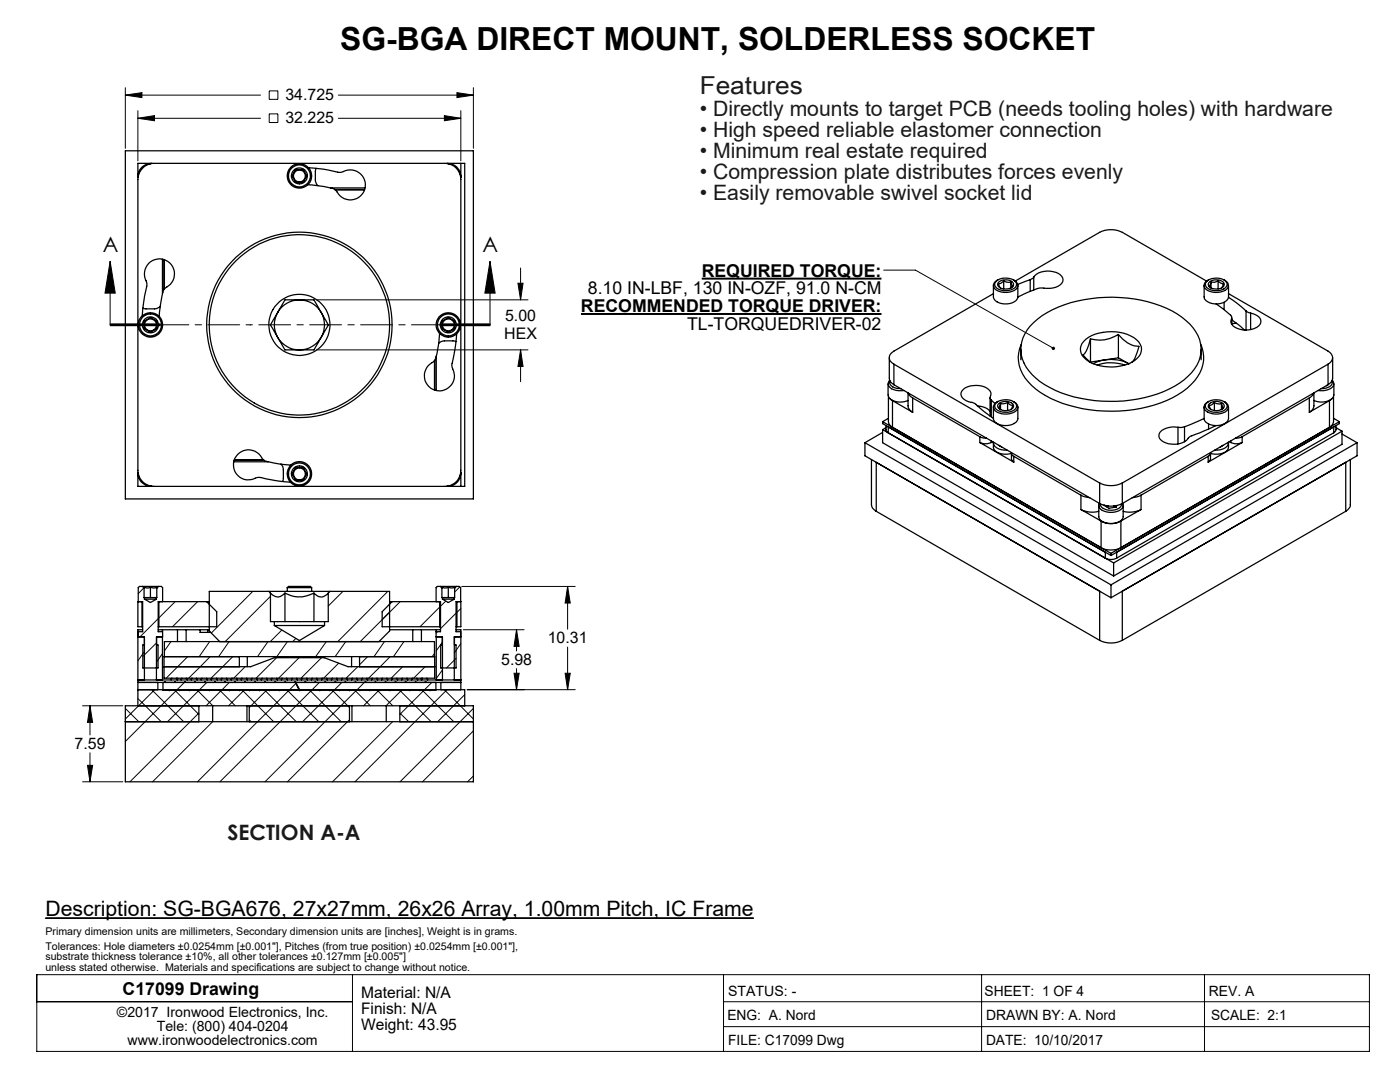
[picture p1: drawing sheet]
<svg xmlns="http://www.w3.org/2000/svg" width="279mm" height="216mm" viewBox="0 0 279 216" stroke-linecap="round" stroke-linejoin="round" font-family="sans-serif">
<g fill="none" stroke="#000" stroke-width=".2">
<path d="M25 19l3.3-.5v1zM25 17.5v12.1M25 19h27M53.7 18.1h1.8v1.7h-1.8zM67.5 19h27M91.2 18.5l3.3 .5-3.3 .5zM94.5 17.5v12.1M27.5 23.6l3.3-.5v1zM27.5 22.1v10M27.5 23.6h24.5M53.7 22.7h1.8v1.7h-1.8zM67.5 23.6h24.5"/>
<path d="M88.7 23.1l3.3 .5-3.3 .5zM92 22.1v10M22 52.1l1 6.4h-2zM22 52.1v12.7M63.1 59.8h42.3M97.8 52.1l1 6.4h-2zM97.8 52.1v12.7M103.4 56.5h1l-.5 3.3zM103.9 53.5v6.3M176.4 53.9h6.3l27.5 15.6M22 64.8h10M22 65h10"/>
<path d="M22 64.6h10M49.9 64.8h.1M63.1 69.8h42.3M87.8 64.6h10zM87.8 64.8h10M87.8 65h10M103.9 69.8l.5 3.3h-1zM103.9 69.8v6.4M28.7 117.3l-1.1 1.2M50.4 118l-8.2 8.3M54 119l-9.1 9M68.4 118l-2.9 2.9"/>
<path d="M77.4 118l-10 10M89 119.9l-1.1 1.1M91.8 117.1l-1.1 1M92.1 117h22.7M113.3 117l.5 3.3h-1zM113.3 117v8.6M27.5 139.4l4.7 4.6M28.8 130l-1.3 1.9M28.8 135.5v.2M30.3 137.6l6.4 6.4M30.9 137.6l-5.9 5.9M31.3 128.3l-2.8 2.7"/>
<path d="M31.6 123.4l-3.7 3.7M32.4 130.4l-1.2 1.8M32.5 127l-.1 .1M34.1 128l-1.3 1.9M34.8 137.6l4.9 5M35 120.1l-3.3 3.2M36.8 136.2l-11.8 11.8M37.5 131l-4.3 4.3M39.3 137.6l3.2 3.2M39.4 120.1l-5 5M41.3 136.2l-7.9 7.8M41.8 128l-2 3"/>
<path d="M41.9 131l-4.3 4.3M43.7 137.6l3.3 3.2M44.3 137.6l-3.2 3.2M45.7 128l-2.1 3M45.8 136.2l-1.5 1.5M46.5 131l-4.4 4.3M48.3 137.6l6.3 6.4M48.8 137.6l-3.2 3.2M48.9 133l-2.3 2.3M52.7 137.6l6.4 6.4M53.3 137.6l-3.6 3.6M53.5 128l-2.1 3"/>
<path d="M55.2 131.2l-4.1 4.1M56.2 125.7l-2.3 2.3M57.2 137.6l6.4 6.4M57.4 128l-2.2 3M57.8 137.6l-18.4 18.4M59.1 127.4l-.7 .6M59.1 136.3v.1M59.2 136.2l-1.5 1.5M59.7 131.2l-4.1 4.1M61.7 137.6l6.4 6.4M63.7 136.2l-19.8 19.8M64.2 131.2l-4.1 4.1"/>
<path d="M65.1 128l-2.1 3M66.2 137.6l3.5 3.6M67.6 132.3l-3 3M68.2 136.2l-7.8 7.8M69 128l-2.1 3M70.7 137.6l3.2 3.2M71.3 137.6l-18.4 18.4M71.4 133l-2.3 2.3M72.7 136.2l-1.5 1.5M73.4 131l-1.6 1.6M75.2 137.6l3.2 3.2M75.7 137.6l-3.1 3.2"/>
<path d="M76.7 128l-2.1 3M77.9 131l-4.3 4.3M79.7 137.6l6.3 6.4M79.9 120.1l-8 7.9M80.3 137.6l-3.3 3.2M80.4 133l-2.3 2.3M80.6 128l-2.1 3M84.2 137.6l6.4 6.4M84.8 133l-2.2 2.3M86.2 136.2l-6.4 6.4M86.7 130.4l-.4 .6M87.3 126l-.3 .4"/>
<path d="M87.8 121.1l-4 4M88.3 128.1l-1.2 1.8M88.3 133.7l-1.2 1.7M88.7 137.6l5.8 5.9M89.2 137.6l-18.4 18.4M91 122.3l-3.1 3.1M91 131.4l-1.9 1.9M92 128.4l-1.3 1.9M92 121.4l-.8 .8M92.5 125.7h12.1M92.7 138.6l-5.4 5.4M93.2 137.6h21.6"/>
<path d="M102.6 134.3h1l-.5 3.3zM103.1 125.7l.5 3.3h-1zM103.1 125.7v4.2M103.1 133.4v4.2M112.8 134.3h1l-.5 3.3zM113.3 129.1v8.5M16.5 140.8h8M16.5 156h8M17.5 152.7h1l-.5 3.3zM18 140.8l.5 3.3h-1zM18 140.8v5.8M18 150.2v5.8"/>
<path d="M25 141.4l2.7 2.6M39.7 142.3l-13.8 13.7M42.4 144l-12 12M49.7 143.7l.4 .3M69.7 143.7l-12.3 12.3M78.4 144l-12 12M79.8 142.3l1.8 1.7M94.5 141.4l-14.7 14.6M94.5 154.8l-1.2 1.2M94.5 145.8l-10.2 10.2M7.3 199.9h63M7.3 194.5h266v15.3h-266z"/>
<path d="M9 183.2h141.4M70.3 194.5v15.3M144.4 199.9h128.9M144.4 194.5v15.3M195.9 194.5v15.3M240.4 194.5v15.3M144.4 204.9h128.9"/>
</g>
<path d="M140.1 55.6h35.8M115.9 62.7h60" fill="none" stroke="#000" stroke-width=".39"/>
<path d="M9.1 183.2h141.3" fill="none" stroke="#000" stroke-width=".33"/>
<path d="M22 64.8h75.8" fill="none" stroke="#000" stroke-width=".2" stroke-dasharray="6.3 1.3 1.3 1.3" stroke-dashoffset=".8"/>
<g fill="#000">
<path d="M209.9 69.3a.33 .33 0 0 1 .5-.1 .33 .33 0 0 1 .1 .5l-.3-.2 .3 .2a.33 .33 0 0 1-.5 .1 .33 .33 0 0 1-.1-.5z"/>
<path d="M88.7 23.1l3.3 .5-3.3 .5zM27.5 23.6l3.3-.5v1zM25 19l3.3-.5v1zM91.2 18.5l3.3 .5-3.3 .5zM103.4 56.5h1l-.5 3.3zM103.9 69.8l.5 3.3h-1zM18 140.8l.5 3.3h-1zM17.5 152.7h1l-.5 3.3zM102.6 134.3h1l-.5 3.3zM103.1 125.7l.5 3.3h-1zM112.8 134.3h1l-.5 3.3zM113.3 117l.5 3.3h-1z"/>
<path d="M22 52.1l1 6.4h-2zM97.8 52.1l1 6.4h-2z"/>
</g>
<g fill="none" stroke="#000" stroke-width=".25">
<path d="M25 30.1h69.5v69.5h-69.5zM28.5 33.5a3.2 3.2 0 0 1 2.2-.9h58.1a3.2 3.2 0 0 1 3.2 3.2v58a3.1 3.1 0 0 1-3.2 3.2h-58.1a3.2 3.2 0 0 1-3.2-3.2v-58a3.4 3.4 0 0 1 1-2.3zM29.6 32.7l.7-.1h-2.8v2.8l.1-.8M30.1 32.7a2.45 2.45 0 0 0-2.5 2.5M59 33.8h1.5l.7 1.3-.7 1.3h-1.5l-.5-1-.2-.3zM61.6 33.4a31.9 31.9 0 0 1 6.1 1h.3a3.2 3.2 0 0 1 4.9 2 3 3 0 0 1-2.2 3.4 3 3 0 0 1-3.6-1.7l-.5-.4a20.5 20.5 0 0 0-5.1-.8M63.1 33.6l-.2 .6v1.7l.2 .6 .3 .5M66 37.5h6.8M66.8 37.8h6M66.9 37.9h5.8M89.4 32.7a2.4 2.4 0 0 1 2.5 2.5M90 32.7l-.8-.1h3.5v64.4h-3.5l.8-.1"/>
<path d="M92 32.6v2.8l-.1-.8M32.4 51.7v6.9M32.7 51.8v5.9M32.8 51.8v5.9M56.9 59.8h5.8l.6 1.1 2.2 3.9-2.8 5h-5.8l-2.9-5zM198.3 58.6l-19.9 11.5a1.39 1.39 0 0 0-.9 1.3 1.39 1.39 0 0 0 .9 1.3M198.3 57v2.2a2.26 2.26 0 0 0 2.7 1.4 2.08 2.08 0 0 0 2.1-1.4v-2.2M198.8 56.2a2.99 2.99 0 0 1 4 .1 1.12 1.12 0 0 1-1.1 1.6 2.76 2.76 0 0 1-3.2-.9l.1-.6zM199.1 55.8a1.16 1.16 0 0 0-.8 1.3 1.16 1.16 0 0 0 1.1 1 3.3 3.3 0 0 0 3.6-.7 1.15 1.15 0 0 0-.8-1.6M199.2 56.4a2.16 2.16 0 0 1 3 .1 .94 .94 0 0 1-1.1 1.1 1.52 1.52 0 0 1-2-.9zM200.3 56.1a1.76 1.76 0 0 0 1.4 .2M200.3 56.1l-.5 .4-.5 .2 .4 .8"/>
<path d="M200.3 56.1v1.5M201.7 56.3l.1 .3a.52 .52 0 0 1-.1 .9M201.7 56.3v1.2M202.6 56.1l16.9-9.7a5.1 5.1 0 0 1 4.5 0l16.8 9.7M205.6 55.8l-2.5 1M205.6 55.8v2.3M206.3 55.3l-.7 .5M206.3 55.3a4 4 0 0 1 5.6-.1 1.27 1.27 0 0 1-.7 1.9 7.3 7.3 0 0 1-3.5 .4l-2 .6-2.6 1.2M206.3 55.3v2.6M240.3 57v2.2a1.66 1.66 0 0 0 1.6 1.4 2.75 2.75 0 0 0 3.2-1.2l.1-2.4M241 56a3 3 0 0 1 3.8 .3 1.06 1.06 0 0 1-.9 1.5 2.83 2.83 0 0 1-3.3-.7 .84 .84 0 0 1 .4-1.1zM241.2 55.8a1.16 1.16 0 0 0-.9 1.3 1.16 1.16 0 0 0 1.1 1 3.4 3.4 0 0 0 3.6-.7 1.14 1.14 0 0 0-.7-1.6"/>
<path d="M241.4 56.2a2.32 2.32 0 0 1 2.8 .2 .92 .92 0 0 1-1 1.2l-.4 .1a1.49 1.49 0 0 1-1.7-1zM241.7 56.3l-.4 .8 .4 .3M241.7 56.3v1.2M243.1 56.1l.5 .4 .6 .2-.4 .8M243.1 56.1a1.61 1.61 0 0 1-1.4 .2M243.1 56.1v1.5M245.2 58.6l19.8 11.5a1.39 1.39 0 0 1 1 1.3 1.39 1.39 0 0 1-1 1.3M245.2 59.3l3.5 2.8M28.4 63l.5-3.9 .4-2.1v-.6a3 3 0 0 1 .9-4.3 3 3 0 0 1 4.3 1.2 3 3 0 0 1-1.5 4.2l-.5 .6-.5 2.6-.2 2.4M28.8 64.1l1.2-.7 .3 .1 1 .6v1.4l-1.3 .8-.5-.3-.7-.5zM32 61.1l-.6 .4-.6 .1h-1.7l-.6-.1M86.7 72v5.8"/>
<path d="M86.7 71.9v6M87.1 71v6.9M87.7 66.5a12.9 12.9 0 0 1-1 5.4l-.1 .2a3.1 3.1 0 0 0-1.7 4 3.1 3.1 0 0 0 4.2 1.5 3.1 3.1 0 0 0 1.1-4.4v-.4l.7-4.1 .2-2.1M88.2 64.1l1.3-.7 .2 .1 1 .6v1.4l-1.2 .8-1.3-.8zM91 68.2l-.6-.2h-1.7l-.6 .2-.6 .3M177.2 76.6v2.2a2.26 2.26 0 0 0 2.8 1.4l1.2-.3M177.3 79.1v5a1.43 1.43 0 0 0 .8 1.2v-5.4M177.5 71.4v4.1a1.47 1.47 0 0 0 .9 1.3M177.6 75.9a1.12 1.12 0 0 0-.2 1.2 1.12 1.12 0 0 0 1 .7l1 .2 1-.1M177.6 76a1.04 1.04 0 0 0 .9 1.4l1.3 .1M177.7 79.6l.4 .3M178.1 79.9l4 2.4"/>
<path d="M178.4 72.7l41.1 23.7M178.4 72.7v4.1M178.4 76.8l41.1 23.7M181.2 78.4v2.6a1.35 1.35 0 0 0 .9 1.3M181.3 78.4l.2 .5 .6 .5M182.1 79.4l13.4 7.7M182.1 79.4v2.9M197.6 79.4v3.6M197.8 79.8l.8 .7M197.8 79.8l-.2-.4a1.47 1.47 0 0 0-1.1-2.2 4.6 4.6 0 0 0-4.2 .5 1.28 1.28 0 0 0-.5 1.3 1.28 1.28 0 0 0 1 .9l1.7 .6 1.9 1.6 1.9 1.3M197.8 79.8v3.3M203.7 69.7v2.1"/>
<path d="M203.8 68.7a7 7 0 0 0 2.1 8.2 22.8 22.8 0 0 0 14.5 5.1 26.2 26.2 0 0 0 15.6-3.9 8.6 8.6 0 0 0 4.2-7.1l-.6-2.3M205.6 65.1a19.4 19.4 0 0 1 12.2-5.5 27.1 27.1 0 0 1 17.1 3.1 9.1 9.1 0 0 1 4.8 6.8 7.8 7.8 0 0 1-3.4 6.3 24.9 24.9 0 0 1-16.4 4.2 22.8 22.8 0 0 1-13.2-4.6 6.9 6.9 0 0 1-2.2-8.8zM216.3 68.1a8.4 8.4 0 0 1 8-1.6l.7 .2a3.9 3.9 0 0 1 2.8 2.9 3.9 3.9 0 0 1-3.3 3.2 9.3 9.3 0 0 1-7.6-1 2.37 2.37 0 0 1-.6-3.7zM217.6 67.6l-.3 1.2a3.8 3.8 0 0 1-1.2 2l1.7 1.6M217.6 67.6v4.6l5.6-.8M218.2 72.6a7.9 7.9 0 0 1 7 0M219 72.8a8.5 8.5 0 0 1 5.5 0M223.2 66.7a5.5 5.5 0 0 0 4.1 2.4l-.1 .6a6.2 6.2 0 0 1-1.2 2.5l-.2 .1M223.2 66.7a6.8 6.8 0 0 1-5.6 .9M223.2 71.4l2 1.2M223.2 66.7v4.7M225.2 72.6h.1"/>
<path d="M239.7 69.7v2.1M242.7 60.6l2.9 2.3 .2 .4v.3M244.3 60.3v1.5M245.8 63.6v1M245.8 63.8l2.6 2.1M245.8 63.4v1.3M246.7 64.5l-.9 .2M248.7 62.1l.9 .4M248.7 62.1v3.8M249.6 62.5l.5 .1a1.54 1.54 0 0 1 1.4 2.1 4 4 0 0 1-5.7 0l-.1-.4 .1-.7M249.6 62.5v3.3M261.3 79.4l-13.4 7.7"/>
<path d="M261.3 79.4v2.9M262.2 78.4l-.3 .5-.6 .5M262.2 78.4v2.7a1.68 1.68 0 0 1-.9 1.2M264.8 76.9h-.1M265 72.7l-41 23.7M265 72.7v4.1M265 76.8l-41 23.7M265.3 79.9l-4 2.4M265.8 79.6l-.5 .3M265.8 76l.1 .1a1.28 1.28 0 0 1-1.4 1.4h-.8M265.9 75.9a1.12 1.12 0 0 1 .2 1.2 1.12 1.12 0 0 1-1.1 .7l-1 .2-1-.1M266 71.4v4.1a1.65 1.65 0 0 1-1 1.3"/>
<path d="M266.1 79.1v5a1.43 1.43 0 0 1-.8 1.2v-5.4M266.2 76.6v2.2a2.33 2.33 0 0 1-2.7 1.4l-1.3-.3M27.6 94.5a2.4 2.4 0 0 0 2.5 2.5M27.6 95l-.1-.7v2.7h2.8l-.7-.1M46.6 92.1h6.9M46.7 91.8h5.9M46.7 91.8h6M56.1 92.6l.3 .5 .2 .7v1.7l-.2 .6M58.1 92.8l-2.4-.2-2.6-.6a2.13 2.13 0 0 1-1.1-1.1 3 3 0 0 0-4.2-.5 3 3 0 0 0-.6 4.2 3 3 0 0 0 4.2 .7h.7l3.8 .7 2.1 .2M59 93.3h1.5l.7 1.2-.7 1.3h-1.5l-.5-.9-.2-.4zM91.9 95l.1-.7v2.7M91.9 94.5a2.4 2.4 0 0 1-2.5 2.5"/>
<path d="M172.6 88.3l49.1 28.4M172.6 88.3v2.6l49.1 28.4M173.9 91.7v9a1.6 1.6 0 0 0 1 1.3M174.9 92.3v9.7M176.1 86.3l-3.5 2M176.1 85.7l46.1 26.6M176.1 84.1v.4l45.6 26.3M176.1 85.7v2.6l46.1 26.6M176.1 84.1l45.6 26.3M176.8 84.9v1l.5 .5v-1.2l43.3 25v1.2a2.4 2.4 0 0 0 2.2 0M176.8 85.3l-.7 .4M177.3 83.5l-1.2 .6"/>
<path d="M195.1 81h.3a3.1 3.1 0 0 1 2.2 1.1M195.5 88.3a2.7 2.7 0 0 0 2.3 0M195.5 87.1l.9 .3h.4M195.5 87.1v1.2M195.5 88.3l6.8 3.9M197.8 87.9v.4M198.1 88.1l-.3 .2M198.3 81.2v2.3a2.26 2.26 0 0 0 2.7 1.4 2.08 2.08 0 0 0 2.1-1.4v-2.3M198.3 88.4a1.66 1.66 0 0 0 1.6 2.2h1.1l.9-.1M198.3 88.2a1.61 1.61 0 0 0 1.6 1.5l1.1 .1M198.8 80.4a2.97 2.97 0 0 1 4 .3 1.22 1.22 0 0 1-1.2 1.5 2.61 2.61 0 0 1-3.1-1v-.3zM199.1 80.1a1.16 1.16 0 0 0-.8 1.3 1.16 1.16 0 0 0 1.1 1 3.3 3.3 0 0 0 3.6-.7 1.15 1.15 0 0 0-.8-1.6"/>
<path d="M199.2 80.6a2.14 2.14 0 0 1 3 .2 1.05 1.05 0 0 1-1.2 1.1 1.7 1.7 0 0 1-1.9-.8zM199.4 88.9l.5 .3M199.7 80.5l-.4 .9 .4 .3M199.7 80.5v1.2M201.1 80.3a1.21 1.21 0 0 0 1 .6l-.4 .8M201.1 80.3l-.8 .3-.6-.1M201.1 80.3v1.6M201.9 90.3l.1 .5 .3 .3M201.9 90.4v1.3l.4 .5M202.3 91.1l13.4 7.7M202.3 91.1v1.1M215.7 98.8l1.8 .5"/>
<path d="M215.7 98.8v2.9M219.5 96.4a5.1 5.1 0 0 0 4.5 0M219.5 96.4v4.1M224 96.4v4.1M227.7 98.8l-1.7 .5M227.7 98.8v2.9M235.1 85.3v3.3M236.4 85.2l-1.3 .1M236.4 85.2v3M240.3 83.5l-3.9 1.7M240.3 81.2v2.3M240.7 80.5a3 3 0 0 1 4 0 1.02 1.02 0 0 1-.7 1.6 2.67 2.67 0 0 1-3.4-1z"/>
<path d="M241.1 91.1l-13.4 7.7M241.1 91.1v1.1M241.2 80.1a1.16 1.16 0 0 0-.9 1.3 1.16 1.16 0 0 0 1.1 1 3.4 3.4 0 0 0 3.6-.7 1.14 1.14 0 0 0-.7-1.6M241.2 84.6v1M241.3 80.6a2.07 2.07 0 0 1 3 .3 1.18 1.18 0 0 1-1.4 1.1l-.9-.2a.92 .92 0 0 1-.8-1zM241.6 90.3l-.2 .5-.3 .3M241.6 90.4l-.1 1.3-.4 .5M242.4 80.3l-.5 .5-.6 .1 .4 .8M242.4 80.3a1.7 1.7 0 0 0 1.4 .2M242.4 80.3v1.6M242.6 84.9l-5.1 2.2a4 4 0 0 1-6 .5 1.3 1.3 0 0 1 .8-1.9l.5-.3a4.3 4.3 0 0 1 2.3-.1M243.8 80.5l.4 .9-.4 .3z"/>
<path d="M244.1 88.9l-.6 .3M245.1 88.2a1.61 1.61 0 0 1-1.6 1.5l-1.1 .1M245.2 81.2v2.3a2.26 2.26 0 0 1-2.7 1.4 2.08 2.08 0 0 1-2.2-1.4M245.2 88.4a1.67 1.67 0 0 1-1.7 2.2h-1l-.9-.1M245.4 88.1l.2 .2M245.6 88.3a2.7 2.7 0 0 0 2.3 0M245.6 87.9v.4M247.9 87.1l-.8 .3h-.5M247.9 87.1v1.2M247.9 88.3l-6.8 3.9M266.1 83.5l1.2 .6M266.2 86.4v-1.2l-43.4 25v1.2"/>
<path d="M266.2 86.4l-43.4 25M266.6 84.9v1l-.4 .5M266.6 85.3l1.2 .7M267.3 84.1l-45.6 26.3M267.3 84.1v.4l-45.6 26.3M267.8 86.6l3 1.7M267.8 86l-45.6 26.3M267.8 86v2.7l-45.6 26.2M268.6 92.3v9.7M269.5 91.7v9a1.65 1.65 0 0 1-.9 1.3M270.8 88.3l-49.1 28.4M270.8 88.3v2.6l-49.1 28.4"/>
<path d="M28.4 117h3.2M28.4 117h-.6l-.2 .3v2.8M28.4 117l.4 .3M28.8 117.3v1.9M28.8 119.6h2.4M28.8 119.2h2.4M28.8 119.2v.4M28.8 119.6l1.2 .6 1.2-.6M30 117.2a1.22 1.22 0 0 0 1.3 0v.1M30 117.2a1.22 1.22 0 0 1-1.2 0v.1M30 117.2v2M31.2 119.2v.4"/>
<path d="M31.3 117.3l-.1 1.9M31.6 117h.6l.3 .3v2.8M31.6 117l-.3 .3M53.7 118h12.2M53.7 118h-11.9v7.9l2.1 2.1M53.7 118l.3 .4M54 118.4a1.74 1.74 0 0 0 2.9 0M54 118.4v5.6h.8M56.9 118.4a5.9 5.9 0 0 0 5.8 0M56.9 118.4v5.6M57.3 117.3h4.9M57.3 117.3a2.02 2.02 0 0 1 1.7-.3h2.9l.3 .3"/>
<path d="M57.3 117.3v.7M62.2 117.3v.7M62.7 118.4a1.7 1.7 0 0 0 2.8 0M62.7 118.4v5.6M65.5 118.4v5.6h-.7M65.9 118h11.9v7.9l-2.2 2.1M65.9 118l-.4 .4M87.9 117h3.2M87.9 117h-.6l-.3 .3v2.8M87.9 117l.3 .3M88.2 117.3v1.9h.1M88.3 119.6h2.4"/>
<path d="M88.3 119.2h2.4M88.3 119.2v.4M88.3 119.6l1.2 .6 1.2-.6M89.5 117.2a1.22 1.22 0 0 0 1.2 0v.1M89.5 117.2a1.22 1.22 0 0 1-1.3 0v.1M89.5 117.2v2M90.7 119.2v.4M90.7 117.3v1.9M91.1 117h.6l.2 .3 .1 7.8h-.8M91.1 117l-.4 .3M174.9 102l44.6 25.8M215.7 101.7l.9 .3 1.1 .2 1.6-.2"/>
<path d="M215.7 101.7l4 2.3M219.3 100.8v2.3a2.26 2.26 0 0 0 2.7 1.4 2.08 2.08 0 0 0 2.2-1.4v-2.3M219.4 100.4a1.2 1.2 0 0 0 1 1.6 3.3 3.3 0 0 0 3.6-.7l.2-.3-.2-.6M219.5 100.5a5.1 5.1 0 0 0 4.5 0M219.5 118v9.8M219.6 100.5a1.98 1.98 0 0 0 2.4 1.3 1.64 1.64 0 0 0 1.8-1.3M219.7 104a4.2 4.2 0 0 0 4 0M219.7 104v5.3a4.5 4.5 0 0 0 4 0v-5.3M220.3 100.8h.1M220.3 100.8l1 .6 1.4-.2M220.7 100.9v.1h.4M221.2 101l-.4 .1"/>
<path d="M221.7 110.4v.4M221.7 116.7v2.6M222.2 112.3v2.6M222.3 101l.3 .1M222.4 101l.2 .1M222.6 101.1l.1 .1M222.9 100.9l-.2 .3M224 118v9.8M227.7 101.7l-.9 .3-1.1 .2-1.5-.2M227.7 101.7l-4 2.3M268.6 102l-44.6 25.8M27.5 137.6h65.2v3.2"/>
<path d="M27.5 127.1h1.3v8.6M27.5 136.2h64.5M27.5 135.7h64.5M28.3 125.1h.2M28.3 125.1h-.8v-5h1v5.9h-.9v1.1M28.3 120.1v5M28.5 125.7h-1v15.1M28.8 128.7h-.3v4.6h3v-4.6h-.2M31.5 136.2v1.4M31.6 125.7h.8M31.7 120.1v5M32.4 125.7h3"/>
<path d="M32.4 125.7v.3M32.4 127.1v8.6M32.5 136.2v1.5h1.2l.1 .1v-.1h1.9l.1 .1v-.1h1.9v.1h.2l-.1-.1h1.9l.1 .1h.1l-.1-.1h1.9l.1 .1v-.1h1.9v.1l.1-.1h1.9l.1 .1h.1l-.1-.1h1.9l.1 .1v-.1h1.9v.1l.1-.1h1.9l.1 .1h.1l-.1-.1h1.9l.1 .1v-.1h1.9l.1 .1v-.1h1.9v.1h.2l-.1-.1h3.9l.1 .1v-.1h1.9v.1h.2l-.1-.1h1.9l.1 .1h.1l-.1-.1h1.9l.1 .1v-.1h1.9v.1l.1-.1h1.9l.1 .1h.1l-.1-.1h1.9l.1 .1v-.1h1.9v.1l.1-.1h1.9l.1 .1h.1l-.1-.1h1.9l.1 .1v-.1h1.9l.1 .1v-.1h1.9v.1h.2l-.1-.1h1.9l.2 .1-.1-.1h1.2v-1.5M32.7 131h54v4.3h-54zM32.7 133h17.3l4.8-1.8h9.9l4.8 1.8h17.2M32.8 131v-3h53.9v3M32.9 136.2v-.1l.1 .1M34.3 135.3l-.2 .4M35 136.2l-.1-.1 .1 .1M35.2 135.3l.1 .4M35.4 125.7h1.7M35.4 125.7v2.3"/>
<path d="M35.4 135.3v.4M36.3 135.3l-.1 .4M36.9 136.2v-.1l.1 .1M37.1 125.7h4.4M37.1 125.7v2.3M37.2 135.3l.2 .4M38.3 135.3l-.1 .4M38.9 136.2v-.1l.1 .1M39.2 135.3l.1 .4M39.9 125.7v.5h2.1M40.3 135.3l-.2 .4M41 136.2l-.1-.1 .1 .1"/>
<path d="M41.2 135.3l.1 .4M41.2 120.1h.6M41.2 120.1l2.1 2v3h-11.7M41.2 120.1h-9.6v5.9h.9v1.1h-1.3v8.6M41.5 125.7h.3M41.5 125.7v.5M42.3 135.3l-.1 .4M42.9 136.2v-.1l.1 .1M43.2 135.3l.2 .4M44.3 135.3l-.1 .4M44.9 136.2v-.1l.1 .1M45.2 135.3l.2 .4"/>
<path d="M46.3 135.3l-.2 .4M47 136.2l-.1-.1 .1 .1M47.2 135.3l.1 .4M47.8 131v2M48.3 135.3l-.1 .4M48.9 136.2v-.1l.1 .1M49.2 135.3l.2 .4M49.4 131v2M50.3 135.3l-.1 .4M50.9 136.2v-.1l.1 .1M51.2 135.3l.2 .4M52.3 135.3l-.2 .4"/>
<path d="M53 136.2l-.1-.1 .1 .1M53.2 135.3l.1 .4M54.3 135.3l-.1 .4M54.8 124.8h10M54.8 124h10M54.8 124v.8M54.8 124.8l5 3 5-3M54.9 136.2v-.1l.1 .1M55.2 135.3l.2 .4M56.3 135.3l-.1 .4M56.9 136.2v-.1l.1 .1M57.2 135.3l.2 .4"/>
<path d="M58.3 135.3l-.1 .4M58.9 136.1l1 1.7zM59.2 135.3l.1 .4M60.3 135.3l-.2 .4M61 136.2l-.1-.1 .1 .1M61.2 135.3l.1 .4M62.3 135.3l-.1 .4M62.9 136.2v-.1l.1 .1M63.2 135.3l.2 .4M64.3 135.3l-.1 .4M64.8 124v.8M64.9 136.2v-.1l.1 .1"/>
<path d="M65.2 135.3l.1 .4M66.3 135.3l-.2 .4M67 136.2l-.1-.1 .1 .1M67.2 135.3l.1 .4M68.3 135.3l-.1 .4M68.9 136.2v-.1l.1 .1M69.2 135.3l.2 .4M70.2 131v2M70.3 135.3l-.1 .4M70.9 136.2v-.1l.1 .1M71.2 135.3l.2 .4M71.8 131v2"/>
<path d="M72.3 135.3l-.2 .4M73 136.2l-.1-.1 .1 .1M73.2 135.3l.1 .4M74.3 135.3l-.1 .4M74.9 136.2v-.1l.1 .1M75.2 135.3l.2 .4M76.3 135.3l-.1 .4M76.9 136.2v-.1l.1 .1M77.2 135.3l.2 .4M77.8 120.1h.4M77.8 125.7h4.6M78.2 120.1l-1.9 2v3h11.5"/>
<path d="M78.2 120.1h9.7v5.9h-.9v1.1h1.3v8.6M78.3 135.3l-.2 .4M79 136.2l-.1-.1 .1 .1M79.2 135.3l.1 .4M80.3 135.3l-.1 .4M80.9 136.2v-.1l.1 .1M81.2 135.3l.2 .4M82.3 135.3l-.1 .4M82.4 125.7h1.7M82.4 125.7v2.3M82.9 136.2v-.1l.1 .1M83.2 135.3l.2 .4"/>
<path d="M84.1 125.7h3M84.1 125.7v2.3M84.1 135.3v.4M84.3 135.3l-.1 .4M84.9 136.2v-.1l.1 .1M85.2 135.3l.1 .4M87.1 125.7h.8M87.1 125.7v.3M87.1 127.1v8.6M87.8 125.1h.1M87.8 120.1v5M88 136.2v1.4"/>
<path d="M88.3 127.1v1.6h-.4v4.6h3.1v-4.6h-.3v-1.6M91 125.1h.2M91 125.7h1v11.9M91.2 120.1v5M92 120.1h-1v5.9h.9M92 127.1h-1.3v8.6M219.5 127.8a5.1 5.1 0 0 0 4.5 0M25 140.8h69.5v15.2h-69.5zM25 144h69.5M39.7 140.8v3.2M42.4 140.8v3.2M49.3 140.8v3.2"/>
<path d="M49.7 140.8v3.2M69.7 140.8v3.2M70.2 140.8v3.2M77.1 140.8v3.2M79.8 140.8v3.2"/>
<circle cx="59.7" cy="35.1" r="1.19"/>
<circle cx="59.7" cy="35.1" r="2.45"/>
<circle cx="59.8" cy="35.1" r="1.6"/>
<circle cx="59.8" cy="35.1" r="2.18"/>
<circle cx="30" cy="64.8" r="2.43"/>
<circle cx="30" cy="64.8" r="1.61"/>
<circle cx="30" cy="64.8" r="1.18"/>
<circle cx="30" cy="64.8" r="2.18"/>
<circle cx="59.8" cy="64.8" r="18.5"/>
<circle cx="59.8" cy="64.8" r="18"/>
<circle cx="59.8" cy="64.8" r="6.1"/>
<circle cx="59.8" cy="64.8" r="5"/>
<circle cx="89.5" cy="64.8" r="2.19"/>
<circle cx="89.5" cy="64.8" r="1.6"/>
<circle cx="89.5" cy="64.8" r="2.43"/>
<circle cx="89.5" cy="64.8" r="1.19"/>
<circle cx="59.7" cy="94.5" r="1.2"/>
<circle cx="59.8" cy="94.6" r="2.18"/>
<circle cx="59.8" cy="94.6" r="1.59"/>
<circle cx="59.8" cy="94.5" r="2.43"/>
</g>
<text font-size="6.3" x="67.9" y="10">SG-BGA DIRECT MOUNT, SOLDERLESS SOCKET</text>
<text font-size="4.9" fill="#191924" x="139.7" y="18.7">Features</text>
<g font-size="4.2" fill="#191924">
<text x="139.7" y="23.1">• Directly mounts to target PCB (needs tooling holes) with hardware</text>
<text x="139.7" y="27.3">• High speed reliable elastomer connection</text>
<text x="139.7" y="31.5">• Minimum real estate required</text>
<text x="139.7" y="35.8">• Compression plate distributes forces evenly</text>
<text x="139.7" y="40">• Easily removable swivel socket lid</text>
<text x="45.4" y="167.5">SECTION A-A</text>
</g>
<g font-size="4.2">
<text x="20.5" y="50.4">A</text>
<text x="96.3" y="50.4">A</text>
<text x="9.1" y="182.7">Description: SG-BGA676, 27x27mm, 26x26 Array, 1.00mm Pitch, IC Frame</text>
</g>
<g font-size="3.5">
<text x="117.3" y="58.7">8.10 IN-LBF, 130 IN-OZF, 91.0 N-CM</text>
<text x="140.1" y="55.2">REQUIRED TORQUE:</text>
<text x="115.9" y="62.3">RECOMMENDED TORQUE DRIVER:</text>
<text x="137.1" y="65.8">TL-TORQUEDRIVER-02</text>
<text x="24.5" y="198.4">C17099 Drawing</text>
</g>
<g font-size="3.2">
<text x="57" y="20">34.725</text>
<text x="57" y="24.6">32.225</text>
<text x="100.8" y="64.1">5.00</text>
<text x="100.6" y="67.6">HEX</text>
<text x="109.3" y="128.4">10.31</text>
<text x="100" y="132.7">5.98</text>
<text x="14.9" y="149.5">7.59</text>
<text x="72.1" y="199.1">Material: N/A</text>
<text x="72.1" y="202.3">Finish: N/A</text>
<text x="72.1" y="205.5">Weight: 43.95</text>
</g>
<g font-size="2.8">
<text x="23.3" y="202.9">©2017 Ironwood Electronics, Inc.</text>
<text x="145.2" y="203.6">ENG: A. Nord</text>
<text x="145.3" y="198.7">STATUS: -</text>
<text x="196.5" y="198.7">SHEET: 1 OF 4</text>
<text x="196.8" y="203.6">DRAWN BY: A. Nord</text>
<text x="241.3" y="198.7">REV. A</text>
<text x="241.7" y="203.6">SCALE: 2:1</text>
<text x="25.5" y="208.5">www.ironwoodelectronics.com</text>
<text x="31.3" y="205.7">Tele: (800) 404-0204</text>
<text x="145.3" y="208.5">FILE: C17099 Dwg</text>
<text x="196.8" y="208.5">DATE: 10/10/2017</text>
</g>
<g font-size="2.1">
<text x="9.1" y="189.5">Tolerances: Hole diameters ±0.0254mm [±0.001&quot;], Pitches (from true position) ±0.0254mm [±0.001&quot;],</text>
<text x="9.1" y="191.6">substrate thickness tolerance ±10%, all other tolerances ±0.127mm [±0.005&quot;]</text>
<text x="9.1" y="186.6">Primary dimension units are millimeters, Secondary dimension units are [inches], Weight is in grams.</text>
<text x="9.1" y="193.7">unless stated otherwise. Materials and specifications are subject to change without notice.</text>
</g>
</svg>
